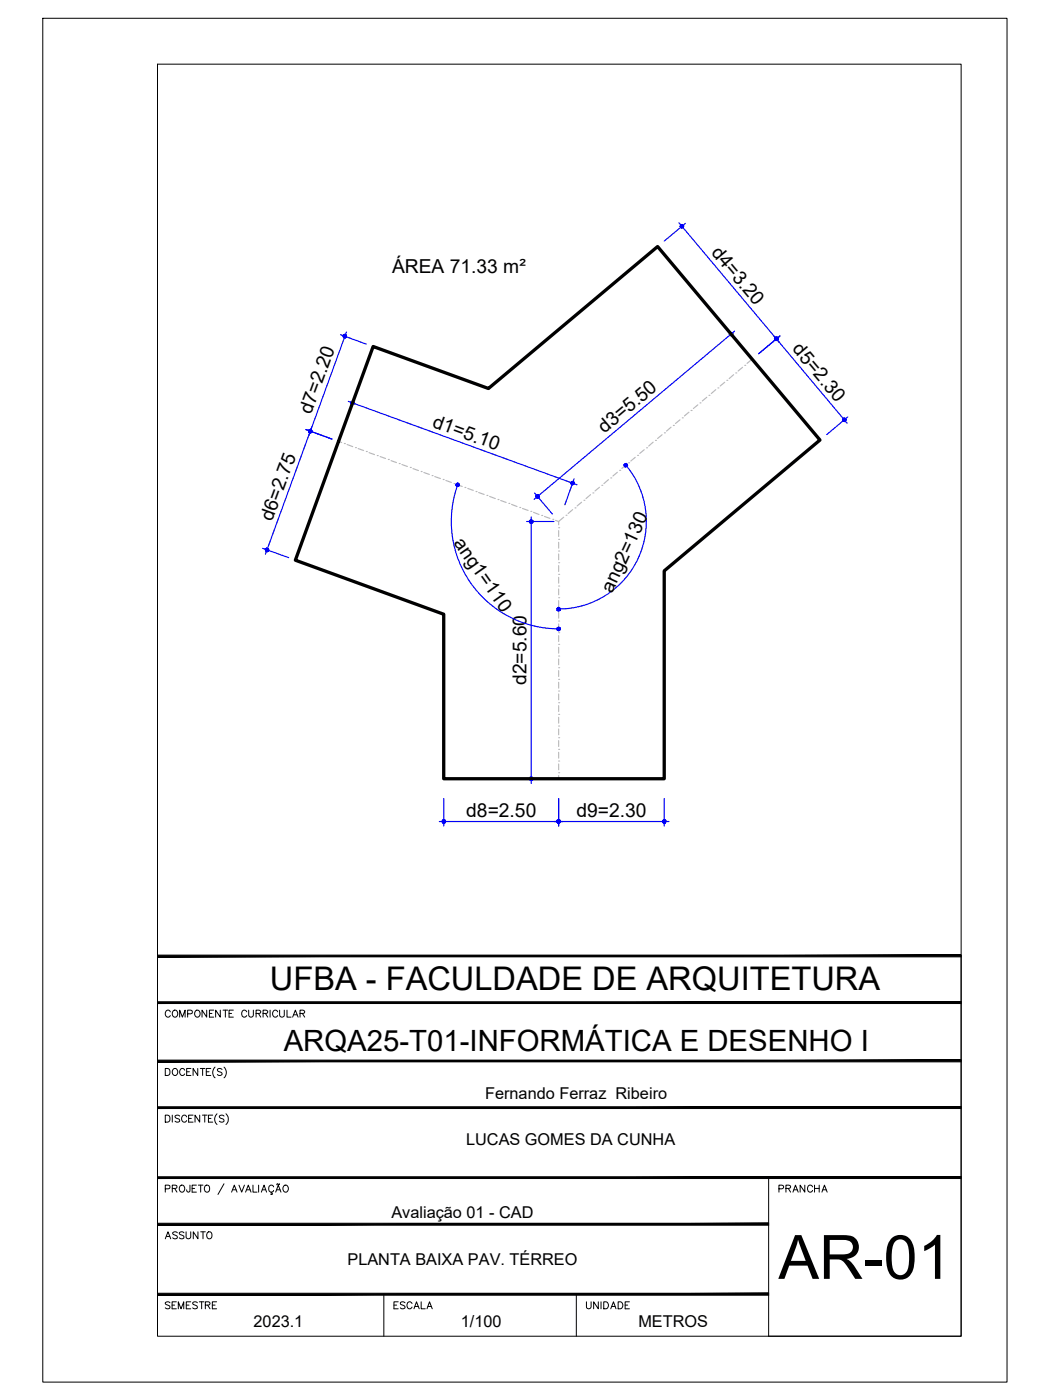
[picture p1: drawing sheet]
<svg xmlns="http://www.w3.org/2000/svg" width="229mm" height="305mm" viewBox="0 0 229 305" stroke-linecap="round" stroke-linejoin="round" font-family="sans-serif">
<!-- layer: ARQ_EIXO CINZA 04 -->
<g fill="none" stroke="#bababa" stroke-width=".25">
<path d="M161.7 80l-1 .8M162.1 79.5h.1M163.7 78.2l-1.1 .9M73.7 96.1l.7 .3M75 96.6h.1M75.6 96.8l1.2 .4M77.4 97.5h.1M78 97.7l1.2 .4M79.8 98.3h.1M80.3 98.6l1.2 .4M82.1 99.2h.1M82.8 99.4l1.1 .4"/>
<path d="M138.3 99.6l-1 .8M138.8 99.1h.1M140.3 97.9l-1 .8M140.8 97.5h.1M142.2 96.3l-1 .8M142.7 95.9h.1M144.1 94.7l-.9 .8M144.7 94.2h.1M146.1 93l-1 .9M146.6 92.6h.1M148 91.4l-.9 .8M148.5 91h.1"/>
<path d="M150 89.7l-1 .9M150.5 89.4h.1M151.9 88.1l-.9 .8M152.4 87.7h.1M153.9 86.5l-1 .8M154.3 86.1h.1M155.8 84.8l-.9 .9M156.3 84.5h.1M157.8 83.2l-1 .8M158.2 82.8h.1M159.7 81.6l-1 .8M160.2 81.2h.1"/>
<path d="M84.5 100h.1M85.1 100.3l1.2 .4M86.9 100.9h.1M87.5 101.1l1.2 .5M89.3 101.8h.1M89.9 102l1.2 .4M91.7 102.7h.1M92.3 102.9l1.2 .4M94.1 103.5h.1M94.7 103.8l1.2 .4M96.5 104.4h.1M97.1 104.6l1.2 .4"/>
<path d="M98.8 105.3h.1M99.4 105.5l1.2 .4M101.2 106.1h.1M101.9 106.3l1.1 .5M103.6 107h.1M104.2 107.2l1.2 .5M106 107.9h.1M106.6 108.1l1.2 .4M108.4 108.8h.1M109 109l1.2 .4M110.8 109.6h.1M111.4 109.8l1.2 .5"/>
<path d="M113.2 110.5h.1M113.7 110.7l1.3 .4M115.6 111.3h.1M116.2 111.5l1.1 .5M117.9 112.2h.1M118.5 112.4l1.2 .5M120.4 113.1h.1M120.9 113.3l.7 .2M121.6 120h.1M121.6 117.4h.1M121.6 114.9h.1M121.6 115.5v1.3"/>
<path d="M121.6 118.1v1.2M122.7 112.6l-1.1 .9v.8M123.2 112.2h.1M124.7 111l-1 .8M125.2 110.6h.1M126.6 109.3l-1 .9M127.1 108.9h.1M128.6 107.7l-1 .8M129.1 107.3h.1M130.5 106.1l-1 .8M131 105.7h.1M132.5 104.4l-1 .9"/>
<path d="M133 104.1h.1M134.4 102.8l-1 .8M134.9 102.4h.1M136.4 101.2l-1 .8M136.9 100.8h.1M121.6 137.8h.1M121.6 135.2h.1M121.6 132.7h.1M121.6 130.1h.1M121.6 127.6h.1M121.6 125.1h.1M121.6 122.5h.1"/>
<path d="M121.6 120.6v1.3M121.6 123.1v1.3M121.6 125.7v1.3M121.6 128.2v1.3M121.6 130.8v1.2M121.6 133.3v1.3M121.6 135.8v1.3M121.6 138.4v1.3M121.6 158.1h.1M121.6 155.5h.1M121.6 153h.1M121.6 150.5h.1"/>
<path d="M121.6 147.9h.1M121.6 145.4h.1M121.6 142.8h.1M121.6 140.3h.1M121.6 140.9v1.3M121.6 143.5v1.2M121.6 146v1.3M121.6 148.5v1.3M121.6 151.1v1.3M121.6 153.6v1.3M121.6 156.2v1.2M121.6 158.7v1.3"/>
<path d="M121.6 168.2h.1M121.6 165.7h.1M121.6 163.2h.1M121.6 160.6h.1M121.6 161.2v1.3M121.6 163.8v1.3M121.6 166.3v1.3M121.6 168.9v.6"/>
</g>
<!-- layer: COTA AZUL -->
<g fill="none" stroke="#00f" stroke-width=".25">
<path d="M147.8 48.5l21.9 26M149.2 48.6l-4.6 3.9M74.1 72.9l5.7 2M75.4 72.3l-8.2 22.5M158.5 72l3.9 4.6M159.9 72.1l-43.6 36.6M168.4 73l16 19.2M169.8 73.2l-4.6 3.8M66.6 93.5l5.7 2.1M67.9 92.9l-10.1 27.8M75.8 87.4l49.8 18.1M77.1 86.8l-2.1 5.7"/>
<path d="M184.6 90.8l-4.6 3.8M57.2 119.4l5.7 2M99.7 105.5a23.4 23.4 0 0 0 21.9 31.4M114.6 113.5h6M115.7 112.6v58M116.4 107.3l3.9 4.6M125 104.2l-2 5.7M136.3 101.3a19.1 19.1 0 0 1 2.6 20.3 19.1 19.1 0 0 1-17.3 11M95.6 178.9h50M96.6 173.9v5.9M114.6 169.5h6M121.6 173.9v5.9"/>
<path d="M144.6 173.9v5.9"/>
</g>
<!-- layer: 0 -->
<g fill="#00f" stroke="#00f" stroke-width=".22">
<path d="M76.4 87.6v.2h.4zM76.4 87.8h.4l-.3 .2zM76.5 88l.1 .1 .2-.3z"/>
<path d="M76.8 87.8l-.2 .3h.2zM76.8 87.8l.2 .2-.2 .1zM76.8 87.8l.2 .2 .1-.1z"/>
<path d="M76.8 87.8l.3 .1v-.2zM76.8 87.8l.2-.3 .1 .2zM76.9 87.4l-.1 .4 .2-.3z"/>
<path d="M76.7 87.4l.1 .4 .1-.4zM76.5 87.5l.2-.1 .1 .4zM76.5 87.5l-.1 .1 .4 .2z"/>
<path d="M124.7 105.2l.3 .1 .1-.2zM124.7 105.2l.3-.3 .1 .2zM124.8 104.8l-.1 .4 .3-.3z"/>
<path d="M124.6 104.8l.1 .4 .1-.4zM124.4 104.9l.2-.1 .1 .4zM124.4 104.9l-.1 .2 .4 .1z"/>
<path d="M124.3 105.1v.1h.4zM124.3 105.2h.4l-.3 .2zM124.4 105.4l.1 .1 .2-.3z"/>
<path d="M124.7 105.2l-.2 .3h.2zM124.7 105.2l.2 .3h-.2zM124.7 105.2l.2 .3 .1-.2z"/>
<path d="M115.4 113.2l.3 .3v-.3zM115.3 113.4l.1-.2 .3 .3zM115.3 113.4v.1h.4z"/>
<path d="M115.3 113.5v.2l.4-.2zM115.3 113.7l.4-.2-.3 .4zM115.7 113.5l-.3 .4h.3z"/>
<path d="M115.7 113.5v.4h.1zM115.7 113.5l.3 .2-.2 .2zM115.7 113.5l.3 .2v-.2z"/>
<path d="M115.7 113.5h.3v-.1zM115.8 113.2l.2 .2-.3 .1zM115.7 113.2v.3l.1-.3z"/>
<path d="M115.7 169.5v.4h.1zM115.7 169.5l.3 .2-.2 .2zM115.7 169.5l.3 .2v-.2z"/>
<path d="M115.7 169.5h.3v-.1zM115.8 169.2l.2 .2-.3 .1zM115.7 169.2v.3l.1-.3z"/>
<path d="M115.4 169.2l.3 .3v-.3zM115.4 169.2l.3 .3-.4-.1zM115.3 169.4v.1h.4z"/>
<path d="M115.3 169.5v.2l.4-.2zM115.3 169.7l.4-.2-.3 .4zM115.7 169.5l-.3 .4h.3z"/>
<path d="M116.8 108.3l.1 .2 .2-.4zM117.1 108.1v.4h-.2zM117.1 108.1v.4l.2-.1z"/>
<path d="M117.1 108.1l.2 .3 .1-.2zM117.1 108.1l.3-.1v.2zM117.1 108.1l.3-.1-.1-.1z"/>
<path d="M117.2 107.7l-.1 .4 .2-.2zM117 107.7h.2l-.1 .4zM116.8 107.8l.3 .3-.1-.4z"/>
<path d="M116.8 107.8l-.1 .2 .4 .1zM116.7 108l.4 .1-.4 .1zM116.7 108.2l.1 .1 .3-.2z"/>
<path d="M159.3 72.4l-.1 .3 .3-.2zM159.1 72.3l.2 .1-.1 .3zM158.9 72.4l.3 .3-.1-.4z"/>
<path d="M158.9 72.4l-.1 .2 .4 .1zM158.8 72.6l.4 .1-.4 .1zM158.8 72.8l.1 .2 .3-.3z"/>
<path d="M158.9 73l.1 .1 .2-.4zM159.2 72.7v.4h-.2zM159.2 72.7v.4l.2-.1z"/>
<path d="M159.2 72.7l.2 .3 .1-.1zM159.2 72.7h.4l-.1 .2zM159.2 72.7h.4l-.1-.2z"/>
<path d="M148.2 49l-.1 .1 .4 .2zM148.1 49.1l.4 .2h-.4zM148.1 49.3l.1 .2 .3-.2z"/>
<path d="M148.2 49.5l.1 .1 .2-.3zM148.5 49.3v.3h-.2zM148.5 49.3v.3l.2-.1z"/>
<path d="M148.5 49.3l.2 .2 .1-.1zM148.5 49.3l.3-.1v.2zM148.5 49.3l.3-.1v-.2z"/>
<path d="M148.6 48.9l-.1 .4 .3-.3zM148.4 48.9h.2l-.1 .4zM148.2 49l.3 .3-.1-.4z"/>
<path d="M169 73.8l.3 .3 .1-.2zM169 73.8l.4-.1v.2zM169 73.8l.4-.1-.1-.2z"/>
<path d="M169.2 73.4l-.2 .4 .3-.3zM169 73.4h.2l-.2 .4zM168.8 73.5l.2 .3v-.4z"/>
<path d="M168.8 73.5l-.1 .2 .3 .1zM168.7 73.7l.3 .1h-.3zM168.7 73.8v.2l.3-.2z"/>
<path d="M168.7 74l.2 .1 .1-.3zM169 73.8l.1 .3h-.2zM169 73.8l.1 .3h.2z"/>
<path d="M168.8 73.5l-.1 .2 .3 .1zM168.7 73.7l.3 .1h-.3zM168.7 73.8v.2l.3-.2z"/>
<path d="M168.7 74l.2 .1 .1-.3zM169 73.8l.1 .3h-.2zM169 73.8l.1 .3h.2z"/>
<path d="M169 73.8l.3 .3 .1-.2zM169 73.8l.4-.1v.2zM169 73.8l.4-.1-.1-.2z"/>
<path d="M169.2 73.4l-.2 .4 .3-.3zM169 73.4h.2l-.2 .4zM168.8 73.5l.2 .3v-.4z"/>
<path d="M183.8 91.4l.3 .3v-.2zM183.8 91.4l.4-.1-.1 .2zM183.8 91.4l.4-.1-.1-.2z"/>
<path d="M183.9 91.1l-.1 .3 .3-.3zM183.8 91l.1 .1-.1 .3zM183.6 91.1l.2 .3v-.4z"/>
<path d="M183.6 91.1l-.1 .2 .3 .1zM183.5 91.3l.3 .1h-.4zM183.4 91.4l.1 .3 .3-.3z"/>
<path d="M183.5 91.7h.2l.1-.3zM183.8 91.4l.1 .4-.2-.1zM183.8 91.4l.1 .4 .2-.1z"/>
<path d="M67.5 93.5l.1 .4 .1-.4zM67.3 93.6l.2-.1 .1 .4zM67.3 93.6l-.1 .1 .4 .2z"/>
<path d="M67.2 93.7v.2h.4zM67.2 93.9h.4l-.3 .2zM67.3 94.1l.1 .1 .2-.3z"/>
<path d="M67.6 93.9l-.2 .3h.2zM67.6 93.9l.2 .2-.2 .1zM67.6 93.9l.2 .2 .1-.1z"/>
<path d="M67.6 93.9l.3 .1v-.2zM67.6 93.9l.2-.3 .1 .2zM67.7 93.5l-.1 .4 .2-.3z"/>
<path d="M58.2 119.7l-.2 .4h.2zM58.2 119.7l.2 .3-.2 .1zM58.2 119.7l.2 .3 .1-.2z"/>
<path d="M58.2 119.7l.3 .1v-.2zM58.2 119.7l.2-.2 .1 .1zM58.3 119.4l-.1 .3 .2-.2z"/>
<path d="M58.1 119.3l.1 .4 .1-.3zM57.9 119.4l.2-.1 .1 .4zM57.9 119.4l-.1 .2 .4 .1z"/>
<path d="M57.8 119.6v.2l.4-.1zM57.8 119.8l.4-.1-.3 .3zM57.9 120l.1 .1 .2-.4z"/>
<path d="M67.6 93.9l-.2 .3h.2zM67.6 93.9l.2 .2-.2 .1zM67.6 93.9l.2 .2 .1-.1z"/>
<path d="M67.6 93.9l.3 .1v-.2zM67.6 93.9l.2-.3 .1 .2zM67.7 93.5l-.1 .4 .2-.3z"/>
<path d="M67.5 93.5l.1 .4 .1-.4zM67.3 93.6l.2-.1 .1 .4zM67.3 93.6l-.1 .1 .4 .2z"/>
<path d="M67.2 93.7v.2h.4zM67.2 93.9h.4l-.3 .2zM67.3 94.1l.1 .1 .2-.3z"/>
<path d="M75 72.8l.1 .4 .1-.3zM74.8 72.9l.2-.1 .1 .4zM74.8 72.9l-.1 .2 .4 .1z"/>
<path d="M74.7 73.1v.2l.4-.1zM74.7 73.3l.4-.1-.3 .2zM75.1 73.2l-.3 .2 .1 .1z"/>
<path d="M75.1 73.2l-.2 .3 .2 .1zM75.1 73.2l.2 .3-.2 .1zM75.1 73.2l.2 .3 .1-.2z"/>
<path d="M75.1 73.2l.3 .1v-.1zM75.1 73.2l.3-.3v.3zM75.2 72.9l-.1 .3 .3-.3z"/>
<path d="M121.6 178.9h.4v-.3zM121.8 178.5l.2 .1-.4 .3zM121.6 178.5v.4l.2-.4z"/>
<path d="M121.5 178.5l.1 .4v-.4zM121.3 178.6l.2-.1 .1 .4zM121.3 178.6l-.1 .3h.4z"/>
<path d="M121.2 178.9l.1 .1 .3-.1zM121.3 179l.3-.1-.1 .3zM121.6 178.9l-.1 .3h.1z"/>
<path d="M121.6 178.9v.3h.2zM121.6 178.9l.4 .1-.2 .2zM121.6 178.9l.4 .1v-.1z"/>
<path d="M96.3 178.9v.1l.3-.1zM96.3 179l.3-.1-.2 .3zM96.6 178.9l-.2 .3h.2z"/>
<path d="M96.6 178.9v.3h.2zM96.6 178.9l.3 .1-.1 .2zM96.6 178.9l.3 .1 .1-.1z"/>
<path d="M96.6 178.9h.4l-.1-.3zM96.8 178.5l.1 .1-.3 .3zM96.6 178.5v.4l.2-.4z"/>
<path d="M96.4 178.5l.2 .4v-.4zM96.4 178.5l.2 .4-.3-.3zM96.3 178.6v.3h.3z"/>
<path d="M144.6 178.9h.4l-.1-.3zM144.8 178.5l.1 .1-.3 .3zM144.6 178.5v.4l.2-.4z"/>
<path d="M144.4 178.5l.2 .4v-.4zM144.4 178.5l.2 .4-.3-.3zM144.3 178.6l-.1 .3h.4z"/>
<path d="M144.2 178.9l.1 .1 .3-.1zM144.3 179l.3-.1-.2 .3zM144.6 178.9l-.2 .3h.2z"/>
<path d="M144.6 178.9v.3h.2zM144.6 178.9l.3 .1-.1 .2zM144.6 178.9l.3 .1 .1-.1z"/>
<path d="M121.2 178.9l.1 .1 .3-.1zM121.3 179l.3-.1-.1 .3zM121.6 178.9l-.1 .3h.1z"/>
<path d="M121.6 178.9v.3h.2zM121.6 178.9l.4 .1-.2 .2zM121.6 178.9l.4 .1v-.1z"/>
<path d="M121.6 178.9h.4v-.3zM121.8 178.5l.2 .1-.4 .3zM121.6 178.5v.4l.2-.4z"/>
<path d="M121.5 178.5l.1 .4v-.4zM121.3 178.6l.2-.1 .1 .4zM121.3 178.6l-.1 .3h.4z"/>
<path d="M99.6 105.2l.1 .3 .1-.3zM99.4 105.3l.2-.1 .1 .3zM99.3 105.4l.4 .1-.3-.2z"/>
<path d="M99.3 105.4v.2l.4-.1zM99.3 105.6l.4-.1-.3 .3zM99.4 105.8l.1 .1 .2-.4z"/>
<path d="M99.7 105.5l-.2 .4h.2zM99.7 105.5l.2 .3-.2 .1zM99.7 105.5l.2 .3 .1-.1z"/>
<path d="M99.7 105.5l.3 .2v-.2zM99.7 105.5l.2-.2 .1 .2zM99.8 105.2l-.1 .3 .2-.2z"/>
<path d="M121.6 136.9h.4v-.2zM121.8 136.6l.2 .1-.4 .2zM121.6 136.6v.3l.2-.3z"/>
<path d="M121.5 136.6l.1 .3v-.3zM121.3 136.7l.2-.1 .1 .3zM121.3 136.7l-.1 .2h.4z"/>
<path d="M121.2 136.9l.1 .2 .3-.2zM121.3 137.1l.3-.2-.1 .3zM121.6 136.9l-.1 .3 .1 .1z"/>
<path d="M121.6 136.9v.4l.2-.1zM121.6 136.9l.4 .2-.2 .1zM121.6 136.9l.4 .2v-.2z"/>
<path d="M121.2 132.6l.1 .2 .3-.2zM121.3 132.8l.3-.2-.1 .4zM121.6 132.6l-.1 .4h.1z"/>
<path d="M121.6 132.6v.4h.2zM121.6 132.6l.4 .2-.2 .2zM121.6 132.6l.4 .2v-.2z"/>
<path d="M121.6 132.6h.4v-.1zM121.8 132.3l.2 .2-.4 .1zM121.6 132.2v.4l.2-.3z"/>
<path d="M121.5 132.3l.1 .3v-.4zM121.3 132.5l.2-.2 .1 .3zM121.3 132.5l-.1 .1h.4z"/>
<path d="M135.9 101.1l.3 .2-.2-.3zM135.9 101.1l.3 .2h-.3zM135.9 101.3l.1 .2 .2-.2z"/>
<path d="M136 101.5l.1 .1 .1-.3zM136.2 101.3l.1 .3h-.2zM136.2 101.3l.1 .3h.2z"/>
<path d="M136.2 101.3l.3 .3 .1-.2zM136.2 101.3l.4-.1v.2zM136.2 101.3l.4-.1-.1-.2z"/>
<path d="M136.4 100.9l-.2 .4 .3-.3zM136.2 100.9h.2l-.2 .4zM136 101l.2 .3v-.4z"/>
</g>
<path d="M81.2 75.4l25.1 9.2 36.9-30.9 35.3 42.1-33.9 28.5v45.2h-48v-35.8l-32.3-11.7z" fill="none" stroke="#000" stroke-width=".72"/>
<!-- layer: MRG_EXTERNA -->
<path d="M9.3 4h209.9v296.9h-209.9z" fill="none" stroke="#000" stroke-width=".22"/>
<!-- layer: MRG_INTERNA -->
<path d="M34.3 14h175v276.9h-175z" fill="none" stroke="#000" stroke-width=".22"/>
<!-- layer: SIMB_01 -->
<g fill="#000" stroke="#000" stroke-width=".22">
<path d="M34.3 218.1v.4l175-.4zM34.3 218.5l175-.4v.4z"/>
<path d="M34.3 207.9v.4l175-.4zM34.3 208.3l175-.4v.4z"/>
<path d="M34.3 230.8v.4l175-.4zM34.3 231.2l175-.4v.4z"/>
<path d="M34.3 256.2v.4l175-.4zM34.3 256.6l175-.4v.4z"/>
<path d="M34.3 241v.3l175-.3zM34.3 241.3l175-.3v.3z"/>
<path d="M34.3 266.3v.4l133-.4zM34.3 266.7l133-.4v.4z"/>
<path d="M34.3 282h133v-.4zM34.3 281.6h133l-133 .4z"/>
</g>
<g fill="none" stroke="#000" stroke-width=".22">
<path d="M45 219.9v1.5l-1-1.5v1.5M46.5 219.9h-.9v1.5h.9M48 219.9v1.5l-1.1-1.5v1.5M48.6 219.9h1M49.1 219.9v1.5M50.8 219.9h-.9v1.5h.9M54.1 219.9v1.1l.5 .4h.3l.3-.4v-1.1M58.8 219.9v1.5M60.9 219.9v1.1l.4 .4 .5-.2 .1-1.3M62.5 219.9v1.5h.9M209.3 208.1v82.8h-42v-34.5M36 232.6h.5a.82 .82 0 0 1 .5 .8 .82 .82 0 0 1-.5 .7h-.5z"/>
<path d="M37.1 220.3a.56 .56 0 0 0-.7-.4 .56 .56 0 0 0-.4 .6 .63 .63 0 0 0 .2 .8 .63 .63 0 0 0 .9-.2M37.7 220.1a.72 .72 0 0 1 1 .2 .72 .72 0 0 1-.3 1.1 .72 .72 0 0 1-.9-.4 .72 .72 0 0 1 .2-.9zM37.7 232.8a.72 .72 0 0 1 1 .2 .72 .72 0 0 1-.3 1.1 .72 .72 0 0 1-.9-.4 .72 .72 0 0 1 .2-.9zM39.1 221.4v-1.5l.6 1.5 .6-1.5v1.5M40.2 233a.56 .56 0 0 0-.6-.4 .56 .56 0 0 0-.5 .6 .63 .63 0 0 0 .3 .8 .63 .63 0 0 0 .8-.2M40.6 233.3h.6M40.9 220.7l.9-.1v-.5l-.3-.2h-.6v1.5M41.6 232.6h-1v1.5h1M42.7 220a.71 .71 0 0 1 .9 .7 .71 .71 0 0 1-.9 .7l-.3-.5v-.4zM43.1 232.6v1.5l-1.1-1.5v1.5M43.6 232.6h1M44.1 232.6v1.5"/>
<path d="M44.9 233.3h.6M45.6 220.6h.5M45.9 232.6h-1v1.5h1M46.8 232.3a1.57 1.57 0 0 0 0 2.4M48.3 232.8l-.3-.2-.7 .2 .2 .4 .5 .2 .3 .3v.2l-.3 .2-.7-.2M48.8 232.3a1.57 1.57 0 0 1 0 2.4M49.9 220.6h.5M53.7 220.3a.56 .56 0 0 0-.6-.4 .56 .56 0 0 0-.5 .6 .63 .63 0 0 0 .3 .8 .63 .63 0 0 0 .8-.2M55.8 220.6h.8l.2-.4-.4-.3h-.6v1.5M56.3 220.6l.5 .8M57.3 220.6h.8l.2-.4-.4-.3h-.6v1.5M57.8 220.6l.5 .8"/>
<path d="M60.5 220.3a.56 .56 0 0 0-.7-.4 .56 .56 0 0 0-.4 .6 .63 .63 0 0 0 .2 .8 .63 .63 0 0 0 .9-.2M63.7 221.4l.6-1.5 .6 1.5M63.9 220.9h.7M65.3 220.6h.9l.1-.4-.3-.3h-.7v1.5M65.8 220.6l.5 .8M36 242.8h.5a.82 .82 0 0 1 .5 .7 .82 .82 0 0 1-.5 .8h-.5zM36 258.8l.9-.1 .1-.6-1-.1v1.5M37.5 258.7l1-.1v-.5l-1-.1v1.5M37.5 242.8v1.5M38 258.7l.5 .8M39.1 243l-.3-.2-.7 .2 .2 .4 .7 .3 .1 .2v.2l-.3 .2-.7-.2M39.2 258.2a.72 .72 0 0 1 1 .2 .72 .72 0 0 1-.3 1.1 .72 .72 0 0 1-.9-.4 .72 .72 0 0 1 .2-.9z"/>
<path d="M40.6 243.2a.56 .56 0 0 0-.6-.4 .56 .56 0 0 0-.5 .6 .63 .63 0 0 0 .3 .8 .63 .63 0 0 0 .8-.2M41.1 243.5h.6M41.4 258l-.1 1.4-.4 .1-.2-.1-.1-.4M41.8 258.7h.6M42 242.8h-.9v1.5h.9M42.8 258h-1v1.5h1M43.2 258h1M43.5 242.8v1.5l-1-1.5v1.5M43.7 258v1.5M44.1 242.8h1M44.6 242.8v1.5M44.6 258.2a.63 .63 0 0 1 .8-.1 .63 .63 0 0 1 .2 .9 .57 .57 0 0 1-.5 .6 .57 .57 0 0 1-.6-.6z"/>
<path d="M45.4 243.5h.5M46.3 242.8h-.9v1.5h.9M47.2 242.5a1.57 1.57 0 0 0 0 2.3M48.8 243l-.4-.2-.6 .2 .1 .4 .7 .3 .2 .2v.2l-.4 .2-.6-.2M48.8 257.7l-1.3 2.4M49.2 242.5a1.57 1.57 0 0 1 0 2.3M50.4 259.5l.6-1.5 .6 1.5M50.7 259h.7M52 258l.6 1.5 .6-1.5M53.5 259.5l.6-1.5 .6 1.5M53.7 259h.7M55.1 258v1.5h.9"/>
<path d="M56.3 258v1.5M56.9 259.5l.6-1.5 .5 1.5M57.1 259h.7M59.1 259.5v.3l.2 .2h-.4M59.6 258.4a.6 .6 0 0 0-.9-.3 .6 .6 0 0 0-.2 .9 .54 .54 0 0 0 .4 .5 .54 .54 0 0 0 .7-.3M60 259.5l.6-1.5 .6 1.5M60.2 259h.8M60.3 257.8l-.1 .1M60.3 257.8h.2M60.5 257.8l.1 .1M60.6 257.9h.2M60.9 257.7l-.1 .2"/>
<path d="M61.8 258.2a.72 .72 0 0 1 1 .2 .72 .72 0 0 1-.3 1.1 .72 .72 0 0 1-.9-.4 .72 .72 0 0 1 .2-.9zM83.6 281.8v9.1M125.5 281.8v9.1"/>
</g>
<text font-size="13.3" x="169.5" y="278.4">AR-01</text>
<text font-size="7.1" x="58.8" y="215.6">UFBA - FACULDADE DE ARQUITETURA</text>
<text font-size="6.4" x="61.8" y="228.9">ARQA25-T01-INFORMÁTICA E DESENHO I</text>
<g font-size="4.4">
<text x="168.3" y="260.7">PRANCHA</text>
<text x="34.9" y="270.9">ASSUNTO</text>
<text x="34.9" y="286.1">SEMESTRE</text>
<text x="84.7" y="286.1">ESCALA</text>
<text x="126.3" y="286.1">UNIDADE</text>
</g>
<g font-size="4.2">
<text x="85.3" y="59.5">ÁREA 71.33 m²</text>
<text x="154.7" y="55" transform="rotate(50 154.7 55)">d4=3.20</text>
<text x="172.3" y="76.1" transform="rotate(50 172.3 76.1)">d5=2.30</text>
<text x="67.7" y="90.3" transform="rotate(-70 67.7 90.3)">d7=2.20</text>
<text x="93.9" y="92.9" transform="rotate(20 93.9 92.9)">d1=5.10</text>
<text x="131.6" y="94.5" transform="rotate(-40 131.6 94.5)">d3=5.50</text>
<text x="59.3" y="113.6" transform="rotate(-70 59.3 113.6)">d6=2.75</text>
<text x="98.6" y="118.2" transform="rotate(55 98.6 118.2)">ang1=110</text>
<text x="133.3" y="129.3" transform="rotate(-65 133.3 129.3)">ang2=130</text>
<text x="114.6" y="149.1" transform="rotate(-90 114.6 149.1)">d2=5.60</text>
<text x="101.5" y="177.8">d8=2.50</text>
<text x="125.5" y="177.8">d9=2.30</text>
</g>
<g font-size="3.5">
<text x="105.6" y="239.3">Fernando Ferraz Ribeiro</text>
<text x="101.5" y="249.3">LUCAS GOMES DA CUNHA</text>
<text x="85.2" y="265.2">Avaliação 01 - CAD</text>
<text x="75.6" y="275.4">PLANTA BAIXA PAV. TÉRREO</text>
<text x="55.2" y="289">2023.1</text>
<text x="100.3" y="289">1/100</text>
<text x="139" y="289">METROS</text>
</g>
</svg>
